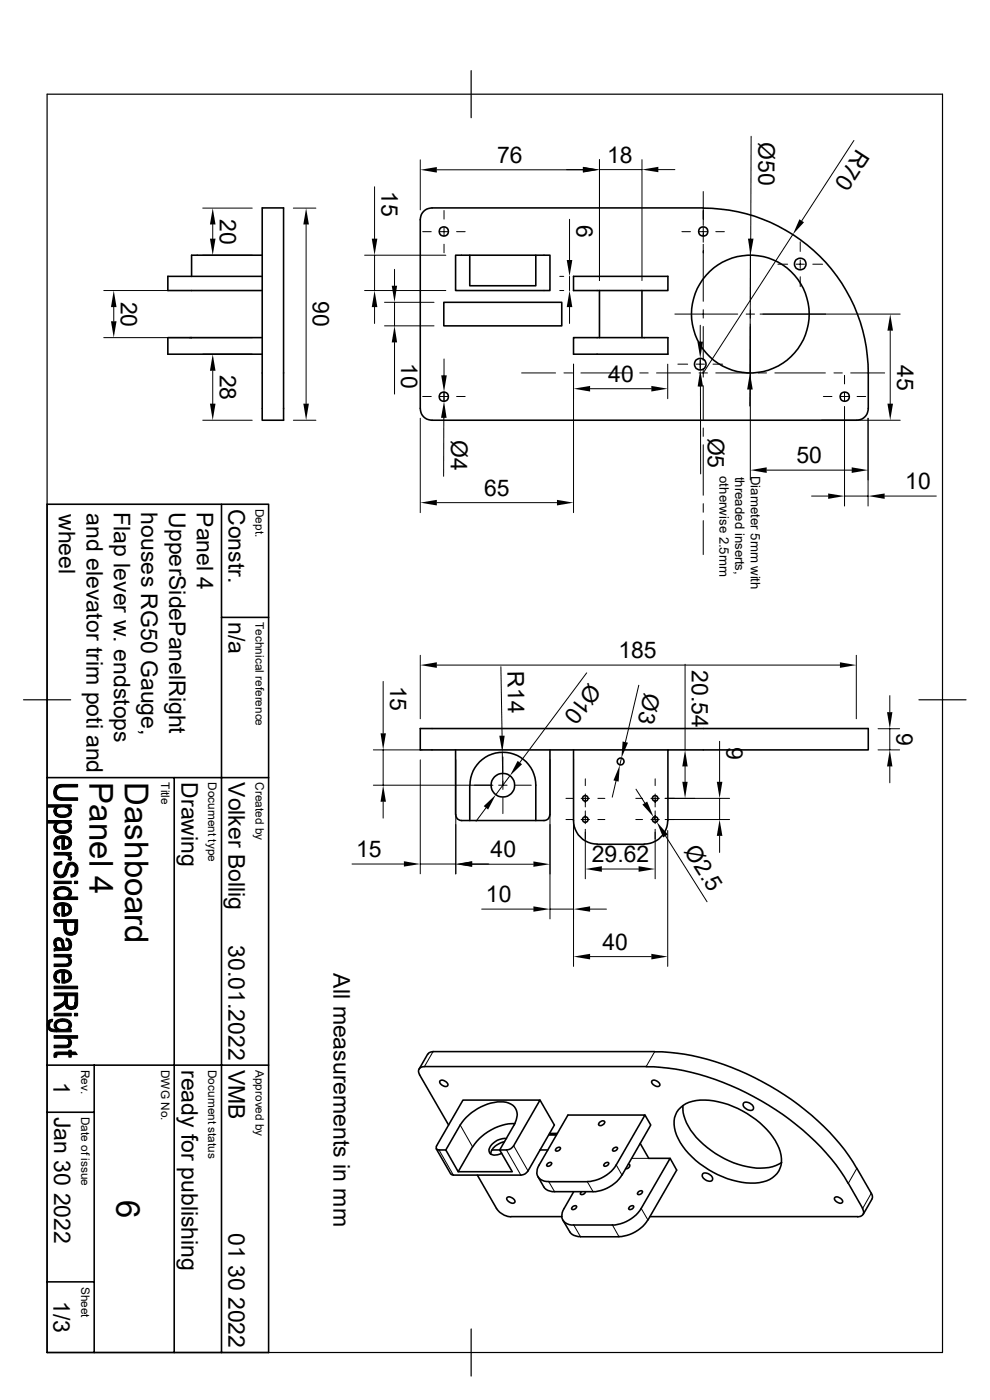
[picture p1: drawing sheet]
<svg xmlns="http://www.w3.org/2000/svg" width="210mm" height="297mm" viewBox="0 0 210 297" stroke-linecap="round" stroke-linejoin="round" font-family="sans-serif">
<g fill="none" stroke="#000" stroke-width=".34">
<path d="M55.6 58.6h-20v3M55.6 54.1h-15v4.5M55.6 44.1h4.6v45.1h-4.6zM96.6 54.1h3.1v6.5h14v-6.5h3v7.5h-20.1zM99.7 54.1h14M121.7 58.6h20v3h-20zM149.2 44.1h-57.5a2.46 2.46 0 0 0-2.5 2.5v40.1a2.46 2.46 0 0 0 2.5 2.5h90a2.46 2.46 0 0 0 2.5-2.5 65.3 65.3 0 0 0-.4-13 35 35 0 0 0-34.6-29.5M35.6 71.6v3.5h20M35.6 61.6h20M35.6 71.6h5M40.3 71.6h.3M40.6 71.6h15"/>
<path d="M94.1 64.1h25.1v5h-25.1zM121.7 71.6h20v3.5h-20zM127.2 61.6v10M136.2 61.6v10M10 107h47v179.9h-47zM47 107v179.9M47 131h10M89.2 154.6h95v4.5h-95zM96.6 159.1v13.7M116.7 159.1v13.7M121.7 159.1v15a5.1 5.1 0 0 0 5 5M141.7 159.1v15"/>
<path d="M10 165h47M37 165v121.9M96.7 172.8a1.16 1.16 0 0 0 1.2 1.3h17.5a1.16 1.16 0 0 0 1.2-1.3M99.7 166.6v7.5M99.7 166.6a7 7 0 0 1 7-7 7 7 0 0 1 7 7v7.5M126.7 179.1h10M141.6 174.1a5.1 5.1 0 0 1-4.9 5M10 236h10M10 226h47M20 226v60.9M91.9 223.1h47M91.9 223.1l-1 .4-2 3.3"/>
<path d="M93.4 229.2a1.23 1.23 0 0 1 1.6 1.1 1.15 1.15 0 0 1-1.7-.9zM95.2 238.7l-6.2-10.7a1.09 1.09 0 0 1-.1-1.2 1.09 1.09 0 0 1 1.1-.5h47.1a53.2 53.2 0 0 1 29 10.2 46.5 46.5 0 0 1 13.8 14.5M98.2 233.4h16.4l-5.6 9.7-.7 .6a3.7 3.7 0 0 1-2.3 .3l2.7 4.6h-11.5l-2.6-4.6h-1.5a.55 .55 0 0 1-.5-.3 .55 .55 0 0 1 0-.6zM109.3 238.4a11 11 0 0 0-9 4.9M114.6 233.4l3 5.3-5.6 9.7-.6 .6-.9 .3h-14.3l-.6-.3M127.1 238.2l.7-.4h.3a.71 .71 0 0 1-.1 .8 .71 .71 0 0 1-.7 .2h-.2a.34 .34 0 0 1 0-.6zM136.8 236.6l1.2 2.1-6 10.6M138.4 229.2a1.23 1.23 0 0 1 1.6 1.1 1.15 1.15 0 0 1-1.7-.9zM138.9 223.1a51.4 51.4 0 0 1 27.5 9.2 48.2 48.2 0 0 1 15.3 15.6M143.9 235.4a6.6 6.6 0 0 1 5.6-2 19.2 19.2 0 0 1 15.4 9.4 5.3 5.3 0 0 1-.5 6.6 8.1 8.1 0 0 1-7 1.4 19.9 19.9 0 0 1-13.1-8.4 6 6 0 0 1-.4-7zM144.9 234.6a10 10 0 0 0 3.5 7.4 19.5 19.5 0 0 0 13 5.8 7.5 7.5 0 0 0 4.4-1.2M157.8 233.9a1.49 1.49 0 0 1 2 1.4 1.38 1.38 0 0 1-2.1-.6l-.1-.4z"/>
<path d="M92.5 243.7l3.1 5.3M100.2 243.3l-3 5.3M101.3 249.3l4 7.1a4.1 4.1 0 0 0 3.1 1.7M104.4 244h1.6l3.1-5.3a3.1 3.1 0 0 0-.3-4.2 6.6 6.6 0 0 0-6.1 0 10.8 10.8 0 0 0-5.1 4.2l-3 5.3M107 242.2a3.4 3.4 0 0 0-2.9 2.6M107.4 241.6a3.6 3.6 0 0 0-3.7 2.4 1.25 1.25 0 0 0 1.9 1l.8-.3M107.7 254a1.23 1.23 0 0 1 1.5 1.1 1.15 1.15 0 0 1-1.7-1zM108.4 258.1h10.8M114.6 244h1.6M116.2 246.8l.7-.2a.57 .57 0 0 1-.2 .7 .57 .57 0 0 1-.7-.1zM116.4 250.7a2.14 2.14 0 0 1-2.3-1.1 2.14 2.14 0 0 1 .3-2.5l6.1-10.5h16.3l-6.1 10.5a7.7 7.7 0 0 1-6.1 3.6M116.4 250.7h8.2"/>
<path d="M116.4 240.8h1.6M116.6 240.5h1.6M118 243.6l.8-.2a.57 .57 0 0 1-.3 .7 .57 .57 0 0 1-.7-.1zM121.5 256l.7-.2a.57 .57 0 0 1-.2 .7 .57 .57 0 0 1-.8-.1zM123.3 252.9l-.2 .2a.47 .47 0 0 0 .5 .4 .47 .47 0 0 0 .5-.4l.1-.2M128.3 246.8l.7-.2a.57 .57 0 0 1-.2 .7 .57 .57 0 0 1-.7-.1zM130.1 243.6l.8-.2a.57 .57 0 0 1-.3 .7 .57 .57 0 0 1-.7-.1zM131.9 249.3a7.7 7.7 0 0 1-6.1 3.5h-8.7l-.4-.1a1.91 1.91 0 0 1-1.3-.9l-1.3-2.2M133.3 247h.1a.63 .63 0 0 1 0 .8 .63 .63 0 0 1-.7 .2M133.6 256l.7-.2a.57 .57 0 0 1-.2 .7 .57 .57 0 0 1-.8-.1zM135.4 252.9l.8-.3a.57 .57 0 0 1-.3 .7 .57 .57 0 0 1-.7-.1zM135.8 242.6l1.8 3.1h4.6l-6.2 10.7a7.7 7.7 0 0 1-6.1 3.5h-8.2a2.14 2.14 0 0 1-2.3-1 2.14 2.14 0 0 1 .3-2.5l2-3.6"/>
<path d="M137.4 258.8a7.9 7.9 0 0 1-6.1 3.6l-8.7-.1-.4-.1a1.91 1.91 0 0 1-1.3-.9l-1.5-2.4M137.9 258.1h44.1M142.2 245.7l1.4 2.5-6.1 10.6M149.1 249a1.49 1.49 0 0 1 2 1.3 1.38 1.38 0 0 1-2-.6l-.1-.4zM177.2 254a1.23 1.23 0 0 1 1.5 1.1 1.15 1.15 0 0 1-1.7-1zM180 251l3 5.4M181.8 247.9l3.2 5.5 .1 .4-.1 .6-1.9 3.2M183 256.4a1.09 1.09 0 0 1 .1 1.2 1.09 1.09 0 0 1-1.2 .5M10 271.9h10"/>
<circle cx="94.2" cy="49.1" r=".98"/>
<circle cx="149.2" cy="49.1" r=".98"/>
<circle cx="169.8" cy="56" r="1.23"/>
<circle cx="148.6" cy="77.3" r="1.23"/>
<circle cx="159.2" cy="66.6" r="12.5"/>
<circle cx="94.2" cy="84.1" r=".98"/>
<circle cx="179.2" cy="84.1" r=".98"/>
<circle cx="106.7" cy="166.6" r="2.51"/>
<circle cx="124.2" cy="169.4" r=".59"/>
<circle cx="124.2" cy="173.9" r=".59"/>
<circle cx="131.7" cy="161.5" r=".73"/>
<circle cx="139" cy="173.9" r=".59"/>
<circle cx="139" cy="169.4" r=".59"/>
</g>
<g fill="none" stroke="#000" stroke-width=".21">
<path d="M79.5 39.6v11M89.2 33.9v10.6M92.7 36h31M120.2 36h3.5M127.2 33.9v25.6M127.2 36h9M136.2 33.9v25.6M139.7 36h3.5M159.3 28.9v21.7M181.1 29.8l-11 17M43 54.1h10.5M43 44.2h10.5"/>
<path d="M45.1 47.6v3M62.2 44.2h4.8M64.9 47.6v38M77.3 54.1h17.3M79.5 54.1v7.5M83.7 57.1v3.5M89.7 49.1h1.8M93.3 49.1h1.8M94.2 44.7v1.8M94.2 48.3v1.7M94.2 51.8v1.8M96.9 49.1h1.8"/>
<path d="M118.7 58.6h.9M120.8 46.5v8.7M120.8 58.6v3M144.7 49.1h1.8M148.3 49.1h1.8M149.2 40.6v7.2M149.2 48.3v3.1M149.2 51.8v12.1M151.8 49.1h1.9M159.2 50.6v13.4M159.2 54.1l-.1 25M165 56h2.1"/>
<path d="M168.2 49.7l-19 29.4M168.9 56h1.7M169.8 51.3v2M169.8 55.2v1.7M169.8 58.7v2.1M172.4 56h2.1M22 61.6h31.5M22 71.6h31.5M24.1 65.2v3M43 75.1h10.5M45.1 78.7v6.9M77.3 61.6h17.3"/>
<path d="M79.5 65.2v3.4M81.6 64.1h10.5M81.6 69.1h10.5M83.7 64.1v5M83.7 72.6v11M94.2 76.2v5.2M110.7 79.1h7.2M118.7 61.6h.9M119.6 79.1h1.9M120.8 65.2v3.4M121.7 77.3v31.5M123.2 79.1h10.7"/>
<path d="M135.7 79.1h1.8M139.3 79.1h7.2M141.6 77.3v7.3M143.2 66.6h13.3M143.8 77.3h2.1M147.7 77.3h1.7M148.3 79.1h1.8M148.5 79.9v2.1M148.5 69v5.5M148.5 76v2.5M149.2 65.7v1.8M149.2 78.2v1.8"/>
<path d="M149.2 69.3v7.2M151.3 77.3h2M151.8 79.1h7.2M158.3 66.6h1.8M159.2 65.7v1.8M159.2 68.7v33.1M160.8 79.1h1.8M161.2 66.6h29.8M164.4 79.1h10.7M176.9 79.1h1.8M179.2 79.6v1.8M180.5 79.1h7.2"/>
<path d="M188.8 70.1v15.5M43 89.2h10.5M62.2 89.2h4.8M89.2 88.7v20.1M89.7 84.1h1.8M93.3 84.1h1.8M94.1 88.6v12.4M94.2 86.8v1.8M94.2 83.1v2M96.9 84.1h1.8M125.2 82.5h13M148.6 82v18.5"/>
<path d="M149.2 81.8v7.2M149.2 90.8v1.8M149.2 94.4v10.7M159.1 82.6l-.1 3.5M162.6 99.7h18.1M174.3 89.2h16.7M174.7 84.1h1.8M178.3 84.1h1.7M179.2 83.2v1.8M179.2 86.2v21.2M181.8 84.1h1.8M184.1 88.7v18.7"/>
<path d="M92.7 106.6h25.5M149.2 106.8v1.9M149.2 110.4v7.2M172.2 105.2h3.5M179.2 105.2h4.9M187.7 105.2h10.9M89.2 139v13.5M181.7 139v13.5M79.2 159.1h10.4M81.3 144.6v11M81.3 159.1v7.5M92.7 141.1h85.5"/>
<path d="M106.3 141.4l.2 14.7M106.6 159.6l.1 7M124.5 142.7l-14.2 19.1M135.5 145.4l-2.8 12M145.3 140.9v18.2M152.7 157.3v8.6M186.3 159.1h4.5M186.3 154.6h4.5M188.8 147.6v3.5M188.8 154.6v4.5M79.2 166.6h25.4M81.3 170.1v3.5"/>
<path d="M89.2 161.2v24.2M96.7 161.2v24.2M103.1 171.4l-2.1 2.8M105.8 166.6h1.8M106.7 160.6v3.3M106.7 165.7v1.8M106.7 169.2v3.4M108.2 164.6l-3 4M109.3 166.6h3.4M116.7 161.2v33.7M120.1 173.9h1.4M120.1 169.4h1.4"/>
<path d="M121.7 161.2v43.8M123.3 173.9h1.8M123.3 169.4h1.8M124.2 175.9v10.5M124.2 165.2v1.5M124.2 168.4v2.8M124.2 172v2.8M126.8 173.9h1.5M126.8 169.4h1.5M130.7 165.7l-.8 3.4M131.8 160.8l-.3 1.5M134.9 173.9h1.4"/>
<path d="M134.9 169.4h1.4M134.9 167.4l1.9 2.9M138.1 173.9h1.8M138.1 169.4h1.8M138.6 173.3l.7 1.1M139 175.9v10.5M139 165.2v1.5M139 168.4v2.8M139 172v2.8M141.1 169.4h13.7M141.1 173.9h13.7M141.2 177.3l8.8 14"/>
<path d="M141.6 176.2v28.8M145.3 162.6v3.3M152.7 169.4v4.5M152.7 177.3v3.5M188.8 162.6v3.5M74.7 183.3h11M89.2 183.3h7.5M100.2 183.3h13M100.2 183.3h3.5M102.2 192.9h11M116.7 192.9h5M125.2 192.9h3.5"/>
<path d="M127.7 184.4h7.8M125.2 202.9h13M91.9 223.1l-1.9 3.2M97.6 238.7l2.6 4.6M138.9 223.1l-1.8 3.2M93.1 244l3.1 5.3M107.4 244l3.1 5.3M109 243.1l3 5.3M116.4 250.7l1.2 2.1M121.7 259.9l1.4 2.5M124.6 250.7l1.2 2.1M129.9 259.9l1.4 2.5"/>
<path d="M130.7 247.1l1.3 2.2M134 245.7h3.6M136 256.4l1.5 2.4M181.8 247.9l-1.8 3.1M184.8 253.2l-1.8 3.2"/>
</g>
<path d="M10 20h189.9v266.9h-189.9zM99.9 15v10M5 148.5h10M194.9 148.5h10M99.9 281.9v10" fill="none" stroke="#000" stroke-width=".25"/>
<g fill="#000" stroke="#000" stroke-width=".21">
<path d="M11.6 171.5l.3-.3v1.8l-.5-.8z" fill-rule="evenodd"/>
<path d="M11.8 174.7l.1 1.7a1.1 1.1 0 0 1-.1-1.7z" fill-rule="evenodd"/>
<path d="M11.7 177.9l.2-.2 .1 1.5 .7 .4-.1 .6a1.42 1.42 0 0 1-.9-2.3z" fill-rule="evenodd"/>
<path d="M11.9 177.7a2.51 2.51 0 0 1 2.8 0v1.1l-.3-.7-.8-.2v2.3h-.1h-.4v-2.4l-.9 .3-.3 .7z" fill-rule="evenodd"/>
<path d="M14.6 171.2l.1 .8z" fill-rule="evenodd"/>
<path d="M14.6 174.6l.1 .8z" fill-rule="evenodd"/>
<path d="M10.1 170.7h5v.5h-.5v.5a1.89 1.89 0 0 0-2.6 0l-.1 1.3v-1.8h-1.8z" fill-rule="evenodd"/>
<path d="M10.1 174.1h5v.5h-.5v.5a1.89 1.89 0 0 0-2.6 0l-.1 1.3v-1.8h-1.8z" fill-rule="evenodd"/>
<path d="M11.9 172a1.53 1.53 0 0 0 2.2 .8l.5-.4 .1-1.1a1.22 1.22 0 0 1 .3 1.4 1.22 1.22 0 0 1-1.2 .7h-.9l-1-.3z" fill-rule="evenodd"/>
<path d="M11.9 175.4a1.53 1.53 0 0 0 2.2 .8l.5-.4 .1-1.1a1.22 1.22 0 0 1 .3 1.4 1.22 1.22 0 0 1-1.2 .7h-1.1l-.8-.3z" fill-rule="evenodd"/>
<path d="M13.6 177.9v1.7h.3a.78 .78 0 0 0 .8-.8v-1.1a1.4 1.4 0 0 1 .4 1.6 1.4 1.4 0 0 1-1.5 .9z" fill-rule="evenodd"/>
<path d="M11.8 166.9l.2-.1v1.3a1.15 1.15 0 0 0 1.4 1.1h3.1v.6h-2.9a1.78 1.78 0 0 1-2-.8 1.78 1.78 0 0 1 .2-2.1z" fill-rule="evenodd"/>
<path d="M12.1 166.7l.8-.3h3.6v.6h-2.9a1.23 1.23 0 0 0-1.6 1.1z" fill-rule="evenodd"/>
<path d="M11.8 188.6l.1 1.7a1.05 1.05 0 0 1-.1-1.7z" fill-rule="evenodd"/>
<path d="M11.8 192l.1-.1 .1 1.6 .7 .3-.1 .6a1.44 1.44 0 0 1-.8-2.4z" fill-rule="evenodd"/>
<path d="M12 183.1l1.1-.3v.5a1.15 1.15 0 0 0-1.1 1.3z" fill-rule="evenodd"/>
<path d="M11.7 199.2a1.13 1.13 0 0 1 1.6 .2v1.7l-.2-.5a.76 .76 0 0 0-.2-.9 .76 .76 0 0 0-.9-.1l-.2 1.4a1.39 1.39 0 0 1-.1-1.8z" fill-rule="evenodd"/>
<path d="M11.9 191.9a2.51 2.51 0 0 1 2.8 0v1.1l-.2-.6-.9-.3v2.3h-.5v-2.4l-1 .4-.2 .6z" fill-rule="evenodd"/>
<path d="M14.1 199l.6 .3v1.1l-.1-.5-.6-.4z" fill-rule="evenodd"/>
<path d="M11.5 186.9h3.6v.6h-3.6z" fill-rule="evenodd"/>
<path d="M11.5 180.8h3.6v.5h-.5v.7a1.01 1.01 0 0 0-1.2-.6h-1.9z" fill-rule="evenodd"/>
<path d="M14.6 181.3l.1 .1a.7 .7 0 0 1 .3 1.1l-.6-.1 .2-.4z" fill-rule="evenodd"/>
<path d="M11.9 188.5a2.33 2.33 0 0 1 3.2 .5l.1 .7-.5 .6v-.8a1.39 1.39 0 0 0-2-.8l-.5 .2-.3 .6z" fill-rule="evenodd"/>
<path d="M13.6 192.1v1.7h.3a.85 .85 0 0 0 .8-.8v-1.1a1.42 1.42 0 0 1 .4 1.6 1.42 1.42 0 0 1-1.5 .9z" fill-rule="evenodd"/>
<path d="M14.1 195.7v1.1a.9 .9 0 0 0 .9 1 .9 .9 0 0 0 .9-1v1.4l-.6 .2-1-.1-.3-.2z" fill-rule="evenodd"/>
<path d="M16 184.5v1.3l-.9 .3-.1-.6h.3a.84 .84 0 0 0 .7-1z" fill-rule="evenodd"/>
<path d="M11.9 189.7a1.72 1.72 0 0 0 2.7-.1l.1-.1v.8h1.8v.5h-5v-.5h.4z" fill-rule="evenodd"/>
<path d="M11.5 195.1h5v2.2l-.3 .7-.3 .2v-2.5h-1.8l-.1 2.4-.5-.8v-1.6h-2z" fill-rule="evenodd"/>
<path d="M15.8 186.9h.7v.6h-.7z" fill-rule="evenodd"/>
<path d="M12 183.1v1.5a.86 .86 0 0 0 .7 1.1 .86 .86 0 0 0 1-.9 1.9 1.9 0 0 1 1.4-1.9 1.62 1.62 0 0 1 1.4 1.1 1.62 1.62 0 0 1-.5 1.8v-1.3a.77 .77 0 0 0-.7-1 .77 .77 0 0 0-.8 .9 1.8 1.8 0 0 1-1.8 1.8 1.78 1.78 0 0 1-1.3-1.3 1.78 1.78 0 0 1 .6-1.8z" fill-rule="evenodd"/>
<path d="M10.5 216.4l.7-.2-.1 .5a.66 .66 0 0 0-.6 .8z" fill-rule="evenodd"/>
<path d="M11.5 209.2h5v.6h-5z" fill-rule="evenodd"/>
<path d="M11.9 200.1v1.1l-.1-.2z" fill-rule="evenodd"/>
<path d="M10.3 216.6l.2-.2v1.1a1.07 1.07 0 0 0 1.4 .9l.1 .5a1.57 1.57 0 0 1-2-1.3z" fill-rule="evenodd"/>
<path d="M11.9 206.1v1.2l.3 .6 .5 .1-.1 .6a1.42 1.42 0 0 1-1.2-1.1 1.42 1.42 0 0 1 .5-1.4z" fill-rule="evenodd"/>
<path d="M11.5 213.8l1-.6a1.61 1.61 0 0 0 1.2-1.3l.1 1-.5 .5-1.8 1.1z" fill-rule="evenodd"/>
<path d="M11.9 206.1a2.75 2.75 0 0 1 2.8 0v1.1l-.4-.7-.7-.3v2.4h-.5v-2.4l-.9 .3-.3 .7z" fill-rule="evenodd"/>
<path d="M14.6 202.9v.9z" fill-rule="evenodd"/>
<path d="M14.7 217.6l-.1 .8z" fill-rule="evenodd"/>
<path d="M11.5 215h3.6v.5h-3.6z" fill-rule="evenodd"/>
<path d="M11.5 202.5h3.6v.4h-.5v.6l-.7-.5h-2.4z" fill-rule="evenodd"/>
<path d="M12 217.6a1.53 1.53 0 0 0 2.3 .6l.3-.5v.7h.5v.5h-3.1z" fill-rule="evenodd"/>
<path d="M11.9 200.5l.5 .5 .9 .1v-1.7l.3 1.2a.5 .5 0 0 0 .4 .6 .5 .5 0 0 0 .6-.4l.1-1.5a1.4 1.4 0 0 1-.3 2.3l-2.9 .2v-.5l.4-.1z" fill-rule="evenodd"/>
<path d="M11.5 204.5h2.7l.4-.5 .1-1a1.14 1.14 0 0 1 .4 1.5 1.14 1.14 0 0 1-1.4 .6h-2.2z" fill-rule="evenodd"/>
<path d="M13.6 206.2v1.8h.2l.5-.1 .3-.3 .1-1.5a1.42 1.42 0 0 1 .4 1.6 1.42 1.42 0 0 1-1.5 .9z" fill-rule="evenodd"/>
<path d="M11.8 216.6a2.39 2.39 0 0 1 3.3 .4l.1 .7-.5 .7v-.8a1.53 1.53 0 0 0-2.3-.7l-.4 .5v1.5l-.1-.5a1.14 1.14 0 0 1-.1-1.8z" fill-rule="evenodd"/>
<path d="M14.3 211.2v1.3a.85 .85 0 0 0 .7 1.1 .85 .85 0 0 0 .9-1v1.4l-.9 .2-.8-.3z" fill-rule="evenodd"/>
<path d="M11.5 210.7h5v2.3l-.2 .6-.4 .4v-2.8h-1.6l-.1 2.7-.4-.9-.1-1.8h-2.2z" fill-rule="evenodd"/>
<path d="M15.8 215h.7v.5h-.7z" fill-rule="evenodd"/>
<path d="M11.5 223.5l.5-.3v1.1h-.5z" fill-rule="evenodd"/>
<path d="M11.5 221.7h2.4a.66 .66 0 0 0 .7-.6v1l-.2 .2h-2.9z" fill-rule="evenodd"/>
<path d="M14.7 220.3a1.08 1.08 0 0 1-.1 1.8z" fill-rule="evenodd"/>
<path d="M12 223.2h2.6v-.4h.5v.4h.9l.4 .5h-1.3v.6h-.5v-.6h-2.4l-.2 .3z" fill-rule="evenodd"/>
<path d="M11.5 219.7h5v.6h-1.8l-.1 1.8v-1.1l-.2-.5-.6-.2h-2.3z" fill-rule="evenodd"/>
</g>
<g fill="#000">
<path d="M89.2 36l3.5-.6v1.2zM123.7 35.4l3.5 .6-3.5 .6zM123.7 35.4l3.5 .6-3.5 .5zM136.2 36l3.5-.6v1.1zM44.5 50.6h1.2l-.6 3.5zM45.1 44.2l.6 3.4h-1.2zM64.9 44.2l.6 3.4h-1.2zM78.9 50.6h1.2l-.6 3.5zM120.2 55.2h1.2l-.6 3.4zM158.7 50.6h1.2l-.7 3.5zM169.6 46.5l1 .7-2.4 2.5zM24.1 61.6l.6 3.6h-1.2z"/>
<path d="M23.5 68.2h1.2l-.6 3.4zM45.1 75.1l.6 3.6h-1.2zM79.5 61.6l.6 3.6h-1.2zM83.1 60.6h1.1l-.5 3.5zM83.7 69.1l.5 3.5h-1.1zM93.6 79.6h1.2l-.6 3.5zM120.8 61.6l.6 3.6h-1.2zM148 72.5h1.1l-.6 3.5zM188.8 66.6l.6 3.5h-1.1zM44.5 85.6h1.2l-.6 3.6zM64.3 85.6h1.2l-.6 3.6zM94.2 85.1l.5 3.5h-1.1z"/>
<path d="M121.7 82.5l3.5-.6v1.2zM138.2 81.9l3.4 .6-3.4 .6zM148.5 78.5l.6 3.5h-1.1zM159.1 79.1l.6 3.5h-1.2zM159.2 99.7l3.4-.6v1.2zM180.7 99.1l3.4 .6-3.4 .6zM188.3 85.6h1.1l-.6 3.6zM89.2 106.6l3.5-.6v1.2zM118.2 106l3.5 .6-3.5 .6zM175.7 104.7l3.5 .5-3.5 .6zM184.1 105.2l3.6-.5v1.1zM80.7 155.6h1.2l-.6 3.5z"/>
<path d="M89.2 141.1l3.5-.6v1.2zM105.9 156.1h1.2l-.5 3.5zM132.1 157.3l1.1 .3-1.4 3.2zM178.2 140.5l3.5 .6-3.5 .6zM188.2 151.1h1.1l-.5 3.5zM81.3 166.6l.6 3.5h-1.2zM102.6 171l2.6-2.4-1.7 3.1zM109.8 161.4l.9 .7-2.5 2.5zM131.5 162.3l-.3 3.5-1.1-.2zM136.3 170.7l1-.6 1.3 3.2zM139.3 174.4l2.4 2.6-1 .7zM144.7 165.9h1.2l-.6 3.5z"/>
<path d="M145.3 159.1l.6 3.5h-1.2zM152.7 173.9l.5 3.4h-1.1zM152.1 165.9h1.1l-.5 3.5zM188.8 159.1l.5 3.5h-1.1zM85.7 182.7l3.5 .6-3.5 .6zM96.7 183.3l3.5-.5v1.1zM96.7 183.3l3.5-.6v1.2zM113.2 182.8l3.5 .5-3.5 .6zM113.2 192.3l3.5 .6-3.5 .5zM121.7 192.9l3.5-.6v1.1zM124.2 184.4l3.5-.6v1.2zM135.5 183.8l3.5 .6-3.5 .6z"/>
<path d="M121.7 202.9l3.5-.5v1.1zM138.2 202.4l3.4 .5-3.4 .6z"/>
</g>
<g font-size="7">
<text x="19" y="165.9" transform="rotate(90 19 165.9)">Panel 4</text>
<text x="26.5" y="165.9" transform="rotate(90 26.5 165.9)">Dashboard</text>
<text x="24.7" y="254.5" transform="rotate(90 24.7 254.5)">6</text>
</g>
<g font-size="4.9">
<text x="105.5" y="34.5">76</text>
<text x="128.8" y="34.5">18</text>
<text x="160.9" y="30.1" transform="rotate(90 160.9 30.1)">Ø50</text>
<text x="181.8" y="31.4" transform="rotate(123 181.8 31.4)">R70</text>
<text x="80.9" y="40.5" transform="rotate(90 80.9 40.5)">15</text>
<text x="46.6" y="46.5" transform="rotate(90 46.6 46.5)">20</text>
<text x="122.3" y="47.8" transform="rotate(90 122.3 47.8)">6</text>
<text x="25.6" y="64" transform="rotate(90 25.6 64)">20</text>
<text x="66.4" y="63.9" transform="rotate(90 66.4 63.9)">90</text>
<text x="85.1" y="77" transform="rotate(90 85.1 77)">10</text>
<text x="190.3" y="77.5" transform="rotate(90 190.3 77.5)">45</text>
<text x="46.6" y="79.5" transform="rotate(90 46.6 79.5)">28</text>
<text x="129" y="81">40</text>
<text x="95.7" y="93.4" transform="rotate(90 95.7 93.4)">Ø4</text>
<text x="150.2" y="92.8" transform="rotate(90 150.2 92.8)">Ø5</text>
<text x="169" y="98.3">50</text>
<text x="48.5" y="107.9" transform="rotate(90 48.5 107.9)">Constr.</text>
<text x="102.7" y="105.2">65</text>
<text x="192" y="103.8">10</text>
<text x="12.5" y="109" transform="rotate(90 12.5 109)">wheel</text>
<text x="18.3" y="108.9" transform="rotate(90 18.3 108.9)">and elevator trim poti and</text>
<text x="24.1" y="108.6" transform="rotate(90 24.1 108.6)">Flap lever w. endstops</text>
<text x="30" y="108.7" transform="rotate(90 30 108.7)">houses RG50 Gauge,</text>
<text x="35.9" y="108.7" transform="rotate(90 35.9 108.7)">UpperSidePanelRight</text>
<text x="41.8" y="108.7" transform="rotate(90 41.8 108.7)">Panel 4</text>
<text x="48.5" y="132" transform="rotate(90 48.5 132)">n/a</text>
<text x="107.7" y="142.4" transform="rotate(89 107.7 142.4)">R14</text>
<text x="131.2" y="139.7">185</text>
<text x="146.8" y="142.2" transform="rotate(90 146.8 142.2)">20.54</text>
<text x="82.8" y="145.5" transform="rotate(90 82.8 145.5)">15</text>
<text x="125" y="144.6" transform="rotate(127 125 144.6)">Ø10</text>
<text x="136.7" y="146.9" transform="rotate(103 136.7 146.9)">Ø3</text>
<text x="190.2" y="155.5" transform="rotate(90 190.2 155.5)">9</text>
<text x="154.1" y="158.5" transform="rotate(90 154.1 158.5)">9</text>
<text x="38.5" y="165.9" transform="rotate(90 38.5 165.9)">Drawing</text>
<text x="48.5" y="165.9" transform="rotate(90 48.5 165.9)">Volker Bollig</text>
<text x="75.5" y="181.8">15</text>
<text x="104.1" y="181.9">40</text>
<text x="125.5" y="182.9">29.62</text>
<text x="145" y="180.5" transform="rotate(58 145 180.5)">Ø2.5</text>
<text x="103.1" y="191.4">10</text>
<text x="48.5" y="200.5" transform="rotate(90 48.5 200.5)">30.01.2022</text>
<text x="127.8" y="201.5">40</text>
<text x="70.8" y="206.5" transform="rotate(90 70.8 206.5)">All measurements in mm</text>
<text x="38.5" y="226.9" transform="rotate(90 38.5 226.9)">ready for publishing</text>
<text x="48.5" y="226.9" transform="rotate(90 48.5 226.9)">VMB</text>
<text x="11.3" y="229.6" transform="rotate(90 11.3 229.6)">1</text>
<text x="11.5" y="236.9" transform="rotate(90 11.5 236.9)">Jan 30 2022</text>
<text x="48.5" y="261.5" transform="rotate(90 48.5 261.5)">01 30 2022</text>
<text x="11.3" y="276.1" transform="rotate(90 11.3 276.1)">1/3</text>
</g>
<g font-size="2.8">
<text x="152.6" y="101" transform="rotate(90 152.6 101)">otherwise 2.5mm</text>
<text x="156" y="101.1" transform="rotate(90 156 101.1)">threaded inserts,</text>
<text x="159.3" y="100.9" transform="rotate(90 159.3 100.9)">Diameter 5mm with</text>
</g>
<g font-size="2.5">
<text x="54.2" y="108" transform="rotate(90 54.2 108)">Dept.</text>
<text x="54.2" y="132" transform="rotate(90 54.2 132)">Technical reference</text>
<text x="34.2" y="165.9" transform="rotate(90 34.2 165.9)">Title</text>
<text x="44.2" y="165.9" transform="rotate(90 44.2 165.9)">Document type</text>
<text x="54.2" y="165.9" transform="rotate(90 54.2 165.9)">Created by</text>
<text x="17.2" y="227" transform="rotate(90 17.2 227)">Rev.</text>
<text x="34.2" y="226.9" transform="rotate(90 34.2 226.9)">DWG No.</text>
<text x="44.2" y="226.9" transform="rotate(90 44.2 226.9)">Document status</text>
<text x="54.2" y="226.9" transform="rotate(90 54.2 226.9)">Approved by</text>
<text x="17.2" y="236.9" transform="rotate(90 17.2 236.9)">Date of issue</text>
<text x="17.2" y="273" transform="rotate(90 17.2 273)">Sheet</text>
</g>
</svg>
